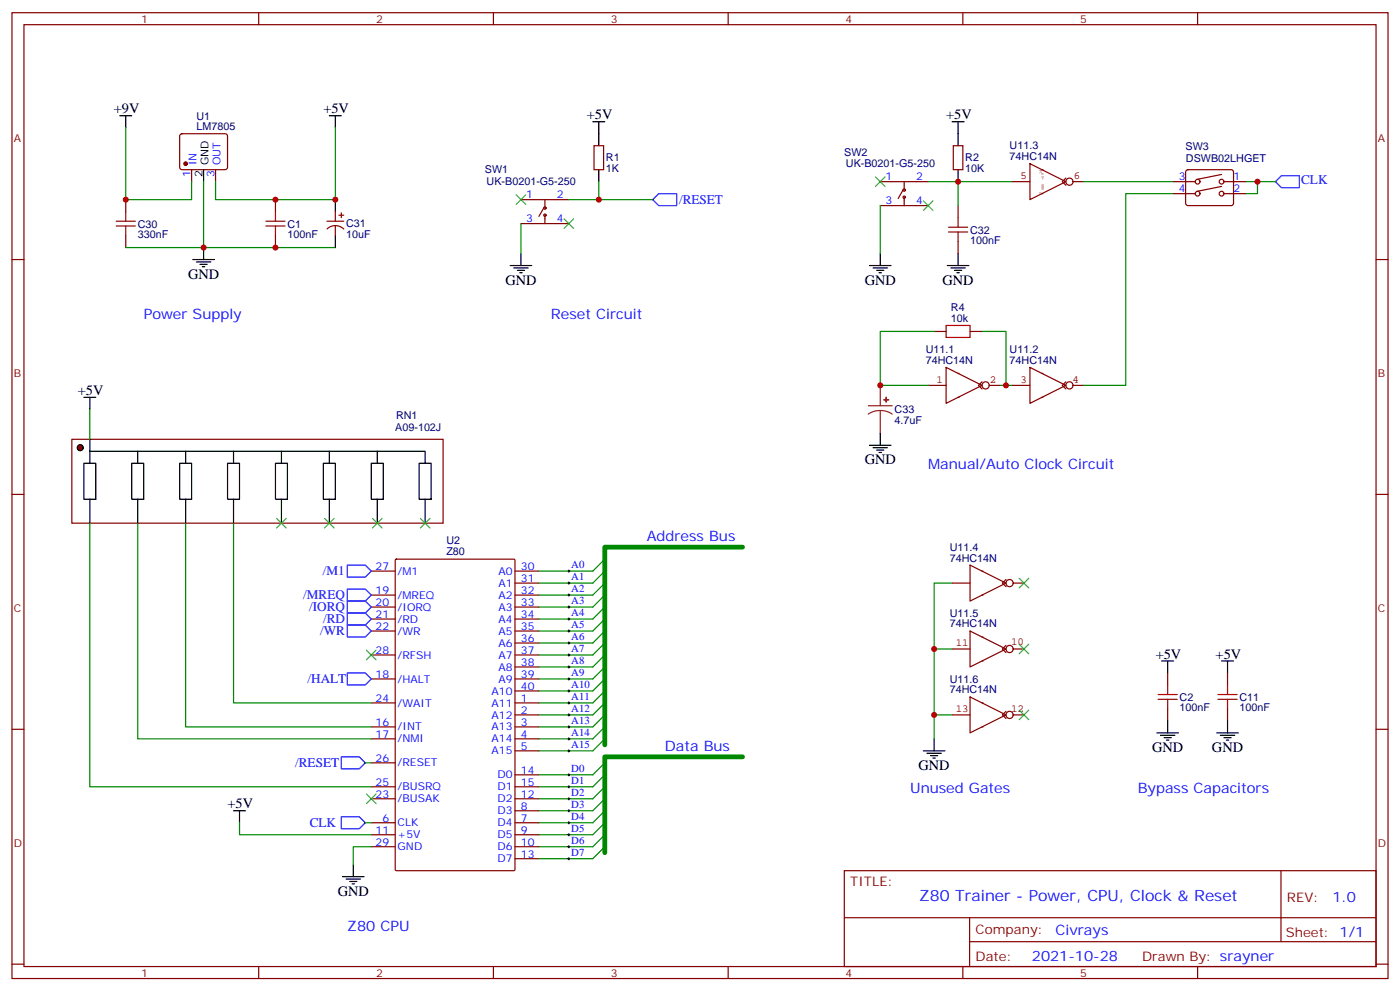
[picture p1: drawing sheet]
<svg xmlns="http://www.w3.org/2000/svg" width="412mm" height="292mm" viewBox="0 0 412 292" stroke-linecap="round" stroke-linejoin="round" font-family="sans-serif">
<g fill="none" stroke="#870000" stroke-width=".35">
<path d="M3.5 3.7h405.4v284.4h-405.4zM7.1 7.3h398.2v277.3h-398.2zM76.2 3.7v3.6M145.3 3.7v3.6M214.5 3.7v3.6M283.6 3.7v3.6M352.8 3.7v3.6M53.2 39.6l.4-.2h12.7l.5 .2 .2 .5v9.4l-.7 .5-13-.1-.4-.7v-9.1zM37 58.8v3.5M56.4 50v3.5M63.5 50v3.5M81.1 58.8v3.5"/>
<path d="M3.5 76.4h3.6M37 69.4v3.5M81.1 69.4v3.5M405.3 76.4h3.6M3.5 145.6h3.6M405.3 145.6h3.6M3.5 214.7h3.6M405.3 214.7h3.6M248.7 256.3h156.6v28.3h-156.6zM377.3 256.4v20.8M248.7 270.2h156.5M285.6 277.2h119.6"/>
<path d="M285.6 270.2v14.1M3.5 283.8h3.6M76.2 284.6v3.5M145.3 284.6v3.5M214.5 284.6v3.5M283.6 284.6v3.5M352.8 284.6v3.5M405.3 283.8h3.6"/>
</g>
<circle cx="54.7" cy="48.2" r=".53" fill="#870000" stroke="#870000" stroke-width=".35"/>
<path d="M35.3 34.1h3.5M37 34.1v3.5M60 50v3.5M56.8 76.4h6.3M57.9 77.1h4.2M58.9 77.8h2.1M59.6 78.5h.7M60 72.9v3.5" fill="none" stroke="#000" stroke-width=".35"/>
<path d="M34.2 66.5h5.7M34.2 65.1h5.7M37 62.3v2.8M37 66.5v2.9M78.3 66.5h5.7M78.3 65.1h5.7M81.1 62.3v2.8M81.1 66.5v2.9" fill="none" stroke="#a10000" stroke-width=".35"/>
<path d="M37 37.6v21.2h19.4v-5.3M60 53.5v19.4M63.5 53.5v5.3h35.3M37 72.9h61.8" fill="none" stroke="#008700" stroke-width=".35"/>
<path d="M278.7 108.2l10.6 5.3-10.6 5.2z" fill="none" stroke="#850000" stroke-width=".35"/>
<g fill="#850000">
<circle cx="282.2" cy="117" r=".18"/>
<circle cx="282.2" cy="109.9" r=".18"/>
</g>
<g fill="none" stroke="#850000" stroke-width=".35">
<path d="M273.4 113.5h5.3M289.3 112.4l-1.1 1.1 1.1 1M291.4 113.5h3.2M303.4 108.2l10.6 5.3-10.6 5.2z"/>
<circle cx="290.3" cy="113.5" r="1.06"/>
</g>
<g fill="#850000">
<circle cx="306.9" cy="117" r=".18"/>
<circle cx="306.9" cy="109.9" r=".18"/>
</g>
<g fill="none" stroke="#850000" stroke-width=".35">
<path d="M303.4 48.2l10.6 5.3-10.6 5.3zM298.1 113.5h5.3M314 112.4l-1.1 1.1 1.1 1M316.1 113.5h3.2"/>
<circle cx="315" cy="113.5" r="1.06"/>
</g>
<g fill="#850000">
<circle cx="306.9" cy="57" r=".18"/>
<circle cx="306.9" cy="50" r=".18"/>
</g>
<g fill="none" stroke="#850000" stroke-width=".35">
<path d="M298.1 53.5h5.3M314 52.4l-1.1 1.1 1.1 1M316.1 53.5h3.2M285.8 166.4l10.5 5.3-10.5 5.3z"/>
<circle cx="315" cy="53.5" r="1.06"/>
</g>
<g fill="#850000">
<circle cx="289.3" cy="175.2" r=".18"/>
<circle cx="289.3" cy="168.1" r=".18"/>
</g>
<g fill="none" stroke="#850000" stroke-width=".35">
<path d="M280.5 171.7h5.3M296.3 170.6l-1 1.1 1 1M298.4 171.7h3.2M285.8 185.8l10.5 5.3-10.5 5.3z"/>
<circle cx="297.4" cy="171.7" r="1.06"/>
</g>
<g fill="#850000">
<circle cx="289.3" cy="194.6" r=".18"/>
<circle cx="289.3" cy="187.5" r=".18"/>
</g>
<g fill="none" stroke="#850000" stroke-width=".35">
<path d="M280.5 191.1h5.3M296.3 190l-1 1.1 1 1M298.4 191.1h3.2M285.8 205.2l10.5 5.3-10.5 5.3z"/>
<circle cx="297.4" cy="191.1" r="1.06"/>
</g>
<g fill="#850000">
<circle cx="289.3" cy="214" r=".18"/>
<circle cx="289.3" cy="206.9" r=".18"/>
</g>
<g fill="none" stroke="#850000" stroke-width=".35">
<path d="M280.5 210.5h5.3M296.3 209.4l-1 1.1 1 1M298.4 210.5h3.2"/>
<circle cx="297.4" cy="210.5" r="1.06"/>
</g>
<g fill="none" stroke="#008700" stroke-width=".35">
<path d="M167.6 58.8h24.7M176.4 53.5v5.3M273.4 53.5h8.8v7M282.2 53.5h15.9M319.3 53.5h26.4M345.7 57h-14.1v56.5h-12.3M366.9 53.5h8.8M370.4 53.5v3.5h-3.5M153.5 65.8v8.8M259.3 60.5v14.1M275.2 97.6h-15.9v15.9h14.1M289.3 97.6h7v15.9"/>
<path d="M294.6 113.5h3.5M178.2 178.7l-3.6 3.5h-15.9M178.2 175.2l-3.6 3.5h-15.9M178.2 171.7l-3.6 3.5h-15.9M178.2 168.1l-3.6 3.6h-15.9M178.2 164.6l-3.6 3.5h-15.9M280.5 171.7h-5.3v45.8M178.2 199.9l-3.6 3.5h-15.9M178.2 196.4l-3.6 3.5h-15.9M178.2 192.8l-3.6 3.6h-15.9M178.2 189.3l-3.6 3.5h-15.9M178.2 185.8l-3.6 3.5h-15.9"/>
<path d="M178.2 182.2l-3.6 3.6h-15.9M275.2 191.1h5.3M178.2 206.9l-3.6 3.6h-15.9M178.2 217.5l-3.6 3.6h-15.9M178.2 214l-3.6 3.5h-15.9M178.2 210.5l-3.6 3.5h-15.9M178.2 203.4l-3.6 3.5h-15.9M275.2 210.5h5.3M107.6 224.6h1.8M178.2 238.7l-3.6 3.5h-15.9M178.2 224.6l-3.6 3.5h-15.9M178.2 228.1l-3.6 3.5h-15.9"/>
<path d="M178.2 231.6l-3.6 3.6h-15.9M178.2 235.2l-3.6 3.5h-15.9M107.6 242.2h1.8M109.4 249.3h-5.3v5.3M178.2 242.2l-3.6 3.5h-15.9M178.2 245.7l-3.6 3.6h-15.9M178.2 249.3l-3.6 3.5h-15.9"/>
</g>
<g fill="none" stroke="#a10000" stroke-width=".35">
<path d="M279.4 66.9h5.6M279.4 68.3h5.6M282.2 64.1v2.8M282.2 68.3v2.8M278.7 95.8h7.1v3.5h-7.1zM341.1 204.5h5.7M341.1 205.9h5.7M344 201.6v2.9M344 205.9v2.8M358.8 204.5h5.6M358.8 205.9h5.6M361.6 201.6v2.9"/>
<path d="M361.6 205.9v2.8"/>
</g>
<g fill="none" stroke="#870000" stroke-width=".35">
<path d="M153.5 58.8h14.1M160.5 58.8v2.4M175 42.9h2.8v7.1h-2.8zM259.3 53.5h14.1M266 56l-1.4 2.4M266.3 53.5v2.5M266.3 58.1v2.4M280.8 42.9h2.8v7.1h-2.8zM345.7 53.5h6.4M345.7 57h6.4M349.5 50.2l.5-.2h12.7l.5 .2 .2 .5-.1 9.4-.6 .4h-13l-.5-.7v-9.1zM359.8 54.9l-7 1.4"/>
<path d="M359.8 51.4l-7 1.4M360.5 53.5h6.4M360.5 57h6.4M153.5 65.8h14.1M160.2 61.2l-1.5 2.5M160.5 63.4v2.4M259.3 60.5h14.1M282.2 60.5v3.6M282.2 71.1v3.5M275.2 97.6h3.5M285.8 97.6h3.5M21.2 129.3h109.3v24.7h-109.3z"/>
<path d="M109.4 175.2h7M109.4 178.7h7M109.4 168.1h7M116.5 164.8l.3-.2h34.5l.3 .2 .1 91.2-.2 .3h-34.7l-.3-.2zM151.7 175.2h7M151.7 178.7h7M151.7 168.1h7M151.7 171.7h7M109.4 199.9h7M109.4 182.2h7M109.4 185.8h7M109.4 192.8h7"/>
<path d="M151.7 199.9h7M151.7 182.2h7M151.7 185.8h7M151.7 192.8h7M151.7 189.3h7M151.7 196.4h7M344 198.1v3.5M361.6 198.1v3.5M109.4 206.9h7M109.4 214h7M109.4 217.5h7M151.7 206.9h7"/>
<path d="M151.7 210.5h7M151.7 214h7M151.7 217.5h7M151.7 203.4h7M344 208.7v3.5M361.6 208.7v3.5M109.4 235.2h7M109.4 231.6h7M109.4 224.6h7M151.7 221.1h7M151.7 238.7h7M151.7 235.2h7"/>
<path d="M151.7 228.1h7M151.7 231.6h7M109.4 242.2h7M109.4 245.7h7M109.4 249.3h7M151.7 242.2h7M151.7 245.7h7M151.7 249.3h7M151.7 252.8h7"/>
<circle cx="266.3" cy="56" r=".35"/>
<circle cx="266.3" cy="58.1" r=".35"/>
<circle cx="352.8" cy="57" r=".71"/>
<circle cx="352.8" cy="53.5" r=".71"/>
<circle cx="359.8" cy="53.5" r=".71"/>
<circle cx="359.8" cy="57" r=".71"/>
<circle cx="160.5" cy="63.4" r=".35"/>
<circle cx="160.5" cy="61.2" r=".35"/>
</g>
<g fill="none" stroke="#000" stroke-width=".35">
<path d="M174.6 35.8h3.6M176.4 35.8v7.1M280.5 35.8h3.5M282.2 35.8v7.1M176.4 50v3.5M282.2 50v3.5M150.3 78.2h6.3M151.3 78.9h4.3M152.4 79.6h2.1M153.5 74.6v3.6M256.1 78.2h6.4M257.2 78.9h4.2"/>
<path d="M258.2 79.6h2.1M259.3 74.6v3.6M279 78.2h6.4M280.1 78.9h4.2M281.2 79.6h2.1M282.2 74.6v3.6M153.1 80.3h.7M258.9 80.3h.7M281.9 80.3h.7M24.7 136.4h3.5v10.6h-3.5zM26.5 132.9h98.7v3.5M26.5 129.3v7.1"/>
<path d="M38.8 136.4h3.5v10.6h-3.5zM40.6 132.9v3.5M52.9 136.4h3.5v10.6h-3.5zM54.7 132.9v3.5M67 136.4h3.6v10.6h-3.6zM68.8 132.9v3.5M81.1 136.4h3.6v10.6h-3.6zM82.9 132.9v3.5M95.2 136.4h3.6v10.6h-3.6zM97 132.9v3.5M109.4 136.4h3.5v10.6h-3.5zM111.1 132.9v3.5"/>
<path d="M123.5 136.4h3.5v10.6h-3.5zM256.1 131.1h6.4M257.2 131.8h4.2M258.2 132.5h2.1M258.9 133.2h.7M259.3 127.6v3.5M26.5 147v7M40.6 147v7M54.7 147v7M68.8 147v7M82.9 147v7M97 147v7"/>
<path d="M111.1 147v7M125.2 147v7M342.2 194.6h3.5M344 194.6v3.5M359.8 194.6h3.6M361.6 194.6v3.5M275.2 217.5v3.6M340.8 215.8h6.3M341.8 216.5h4.3M342.9 217.2h2.1M343.6 217.9h.7M344 212.2v3.6"/>
<path d="M358.4 215.8h6.4M359.5 216.5h4.2M360.5 217.2h2.2M361.2 217.9h.7M361.6 212.2v3.6M272 221.1h6.3M273 221.8h4.3M274.1 222.5h2.1M274.8 223.2h.7M100.9 258.1h6.3M102 258.8h4.2M103 259.5h2.1"/>
<path d="M104.1 254.6v3.5M103.7 260.2h.7"/>
</g>
<g fill="#8c2424" stroke="#8c2424" stroke-width=".35">
<path d="M261 117l.1 1.4z"/>
<path d="M260.3 117.7h1.5z"/>
</g>
<path d="M255.8 119.5h7M259.3 113.5v6M259.3 120.9l1.8 .2 1.7 .8M259.3 120.9l-1.9 .2-1.6 .8M259.3 120.9v6.7" fill="none" stroke="#8c2424" stroke-width=".35"/>
<path d="M192.3 58.8l1.7-1.8h5.3v3.5h-5.3zM377.5 51.7h5.3v3.5h-5.3l-1.8-1.7zM102.3 166.4h5.3l1.8 1.7-1.8 1.8h-5.3zM102.3 173.4h5.3l1.8 1.8-1.8 1.8h-5.3zM102.3 177h5.3l1.8 1.7-1.8 1.8h-5.3zM102.3 180.5h5.3l1.8 1.7-1.8 1.8h-5.3zM102.3 184h5.3l1.8 1.8-1.8 1.7h-5.3zM102.3 198.1h5.3l1.8 1.8-1.8 1.7h-5.3zM100.5 222.8h5.3l1.8 1.8-1.8 1.7h-5.3zM100.5 240.5h5.3l1.8 1.7-1.8 1.8h-5.3z" fill="none" stroke="#00f" stroke-width=".35"/>
<g fill="none" stroke="#3c3" stroke-width=".35">
<path d="M152 57.4l2.9 2.8M154.9 57.4l-2.9 2.8M257.9 52.1l2.8 2.8M260.7 52.1l-2.8 2.8M272 59.1l2.8 2.8M274.8 59.1l-2.8 2.8M166.2 64.4l2.8 2.8M169 64.4l-2.8 2.8M300.2 170.3l2.8 2.8M303 170.3l-2.8 2.8M107.9 191.4l2.9 2.8M110.8 191.4l-2.9 2.8"/>
<path d="M300.2 189.7l2.8 2.8M303 189.7l-2.8 2.8M300.2 209.1l2.8 2.8M303 209.1l-2.8 2.8M107.9 233.8l2.9 2.8M110.8 233.8l-2.9 2.8"/>
</g>
<path d="M218.7 161.1h-40.5v58.2M218.7 222.8h-40.5v28.2" fill="none" stroke="#008700" stroke-width="1.4"/>
<g fill="none" stroke="#000" stroke-width=".29">
<path d="M167.2 168.1h.7M167.2 171.7h.7M167.2 175.2h.7M167.2 178.7h.7M167.6 167.8v.7M167.6 171.3v.7M167.6 174.8v.7M167.6 178.4v.7M167.2 182.2h.7M167.2 185.8h.7M167.2 189.3h.7M167.2 192.8h.7"/>
<path d="M167.2 196.4h.7M167.2 199.9h.7M167.6 181.9v.7M167.6 185.4v.7M167.6 188.9v.8M167.6 192.5v.7M167.6 196v.7M167.6 199.5v.7M167.2 217.5h.7M167.2 203.4h.7M167.2 206.9h.7M167.2 210.5h.7"/>
<path d="M167.2 214h.7M167.6 203.1v.7M167.6 206.6v.7M167.6 210.1v.7M167.6 213.6v.7M167.6 217.2v.7M167.2 221.1h.7M167.6 220.7v.7"/>
</g>
<circle cx="23.6" cy="131.8" r=".88" fill="#870000" stroke="#000" stroke-width=".35"/>
<path d="M97 34.1h3.5M98.8 34.1v3.5M98.8 58.8v3.5M98.8 69.4v3.5M24.7 117h3.5M26.5 117v3.5M68.8 238.7h3.5M70.6 238.7v3.5" fill="none" stroke="#000" stroke-width=".35"/>
<path d="M98.8 37.6v21.2M26.5 120.5v8.8M26.5 154v77.6h82.9M40.6 154v63.5h68.8M54.7 154v60h54.7M68.8 154v52.9h40.6M70.6 242.2v3.5h38.8" fill="none" stroke="#008700" stroke-width=".35"/>
<g fill="none" stroke="#000" stroke-width=".29">
<path d="M167.2 228.1h.7M167.2 231.6h.7M167.2 235.2h.7M167.2 238.7h.7M167.6 227.8v.7M167.6 231.3v.7M167.6 234.8v.7M167.6 238.3v.7M167.2 242.2h.7M167.2 245.7h.7M167.2 249.3h.7M167.2 252.8h.7"/>
<path d="M167.6 241.9v.7M167.6 245.4v.7M167.6 248.9v.7M167.6 252.4v.8"/>
</g>
<path d="M81.5 152.6l2.8 2.8M84.3 152.6l-2.8 2.8M95.6 152.6l2.8 2.8M98.4 152.6l-2.8 2.8M109.7 152.6l2.8 2.8M112.5 152.6l-2.8 2.8M123.8 152.6l2.8 2.8M126.6 152.6l-2.8 2.8" fill="none" stroke="#3c3" stroke-width=".35"/>
<path d="M96.3 65.1h4.9M96.3 67.4a3.5 3.5 0 0 1 5 0M98.8 62.3v2.8M98.8 66.5v2.9M99.8 63.4h1.4M100.5 62.7v1.4" fill="none" stroke="#870000" stroke-width=".35"/>
<g fill="#c00">
<circle cx="37" cy="58.8" r=".88"/>
<circle cx="259.3" cy="113.5" r=".88"/>
<circle cx="282.2" cy="53.5" r=".88"/>
<circle cx="370.4" cy="53.5" r=".88"/>
<circle cx="275.2" cy="210.5" r=".88"/>
<circle cx="275.2" cy="191.1" r=".88"/>
<circle cx="176.4" cy="58.8" r=".88"/>
<circle cx="296.3" cy="113.5" r=".88"/>
<circle cx="81.1" cy="58.8" r=".88"/>
<circle cx="98.8" cy="58.8" r=".88"/>
<circle cx="81.1" cy="72.9" r=".88"/>
<circle cx="60" cy="72.9" r=".88"/>
</g>
<text font-size="4.6" fill="#00f" x="270.8" y="265.4">Z80 Trainer - Power, CPU, Clock &amp; Reset</text>
<g font-size="4.2">
<text x="33.5" y="33.4">+9V</text>
<text x="95.2" y="33.4">+5V</text>
<text x="172.9" y="35.1">+5V</text>
<text x="278.7" y="35.1">+5V</text>
<text x="55.4" y="82.1">GND</text>
<text x="148.9" y="83.8">GND</text>
<text x="254.7" y="83.8">GND</text>
<text x="277.6" y="83.8">GND</text>
<text x="22.9" y="116.3">+5V</text>
<text x="254.7" y="136.7">GND</text>
<text x="340.4" y="193.9">+5V</text>
<text x="358.1" y="193.9">+5V</text>
<text x="339.4" y="221.4">GND</text>
<text x="357" y="221.4">GND</text>
<text x="270.6" y="226.7">GND</text>
<text x="67" y="238">+5V</text>
<text x="99.5" y="263.7">GND</text>
</g>
<g font-size="4.2" fill="#00f">
<text x="42.3" y="94.1">Power Supply</text>
<text x="162.3" y="94.1">Reset Circuit</text>
<text x="273.4" y="138.1">Manual/Auto Clock Circuit</text>
<text x="190.5" y="159.3">Address Bus</text>
<text x="195.8" y="221.1">Data Bus</text>
<text x="268.1" y="233.4">Unused Gates</text>
<text x="335.1" y="233.4">Bypass Capacitors</text>
<text x="392.5" y="265.6">1.0</text>
<text x="102.3" y="274">Z80 CPU</text>
<text x="310.9" y="275.2">Civrays</text>
<text x="304" y="283">2021-10-28</text>
</g>
<g font-size="3.9" fill="#00f">
<text x="200" y="59.9">/RESET</text>
<text x="383.3" y="54.3">CLK</text>
<text x="95.1" y="169.4">/M1</text>
<text x="89.3" y="176.5">/MREQ</text>
<text x="91.1" y="180">/IORQ</text>
<text x="95.2" y="183.5">/RD</text>
<text x="94.3" y="187">/WR</text>
<text x="90.6" y="201.2">/HALT</text>
<text x="87" y="225.8">/RESET</text>
<text x="91.3" y="243.5">CLK</text>
</g>
<g font-size="3.9" fill="#800">
<text x="250.5" y="260.9">TITLE:</text>
<text x="379.1" y="265.6">REV:</text>
<text x="287.4" y="275.1">Company:</text>
<text x="378.7" y="275.7">Sheet: 1/1</text>
<text x="287.4" y="282.8">Date:</text>
<text x="336.4" y="282.9">Drawn By: srayner</text>
</g>
<g font-size="3.2" fill="#800">
<text x="41.6" y="6.7">1</text>
<text x="110.8" y="6.7">2</text>
<text x="179.9" y="6.7">3</text>
<text x="249.1" y="6.7">4</text>
<text x="318.2" y="6.7">5</text>
<text x="4.1" y="41.8">A</text>
<text x="405.9" y="41.8">A</text>
<text x="4.1" y="111">B</text>
<text x="405.9" y="111">B</text>
<text x="4.1" y="180.1">C</text>
<text x="405.9" y="180.1">C</text>
<text x="4.1" y="249.3">D</text>
<text x="405.9" y="249.3">D</text>
<text x="41.6" y="287.5">1</text>
<text x="110.8" y="287.5">2</text>
<text x="179.9" y="287.5">3</text>
<text x="249.1" y="287.5">4</text>
<text x="318.2" y="287.5">5</text>
</g>
<g font-size="3.2" fill="#000080">
<text x="57.9" y="35.3">U1</text>
<text x="57.9" y="38.3">LM7805</text>
<text x="178.5" y="47.5">R1</text>
<text x="248.7" y="45.8">SW2</text>
<text x="284.3" y="47.5">R2</text>
<text x="297.4" y="47.1">74HC14N</text>
<text x="297.4" y="44">U11.3</text>
<text x="349.2" y="44">SW3</text>
<text x="349.3" y="47.6">DSWB02LHGET</text>
<text x="142.8" y="51.1">SW1</text>
<text x="178.5" y="50.7">1K</text>
<text x="249.2" y="49.3">UK-B0201-G5-250</text>
<text x="284.3" y="50.7">10K</text>
<text x="143.3" y="54.6">UK-B0201-G5-250</text>
<text x="40.6" y="70.1">330nF</text>
<text x="40.6" y="67">C30</text>
<text x="84.7" y="70.1">100nF</text>
<text x="84.7" y="67">C1</text>
<text x="102" y="70.1">10uF</text>
<text x="102" y="66.9">C31</text>
<text x="285.8" y="71.8">100nF</text>
<text x="285.8" y="68.8">C32</text>
<text x="280.1" y="94.8">10k</text>
<text x="280.1" y="91.6">R4</text>
<text x="272.7" y="107.1">74HC14N</text>
<text x="272.7" y="103.9">U11.1</text>
<text x="297.4" y="107.1">74HC14N</text>
<text x="297.4" y="103.9">U11.2</text>
<text x="116.6" y="123.5">RN1</text>
<text x="263.5" y="124.8">4.7uF</text>
<text x="263.5" y="121.6">C33</text>
<text x="116.4" y="127">A09-102J</text>
<text x="131.5" y="160.2">U2</text>
<text x="131.5" y="163.4">Z80</text>
<text x="279.8" y="165.3">74HC14N</text>
<text x="279.8" y="162.1">U11.4</text>
<text x="279.8" y="184.7">74HC14N</text>
<text x="279.8" y="181.5">U11.5</text>
<text x="279.8" y="200.9">U11.6</text>
<text x="279.8" y="204.1">74HC14N</text>
<text x="347.5" y="209.4">100nF</text>
<text x="347.5" y="206.4">C2</text>
<text x="365.1" y="209.4">100nF</text>
<text x="365.1" y="206.4">C11</text>
</g>
<g font-size="3.2" fill="#00f">
<text x="56.1" y="52.1" transform="rotate(-90 56.1 52.1)">1</text>
<text x="57.9" y="48.6" transform="rotate(-90 57.9 48.6)">IN</text>
<text x="63.1" y="52.1" transform="rotate(-90 63.1 52.1)">3</text>
<text x="64.9" y="48.6" transform="rotate(-90 64.9 48.6)">OUT</text>
<text x="260.8" y="53.1">1</text>
<text x="269.9" y="53.1">2</text>
<text x="347.2" y="53.1">3</text>
<text x="363.4" y="53.1">1</text>
<text x="155" y="58.4">1</text>
<text x="164" y="58.4">2</text>
<text x="347.2" y="56.7">4</text>
<text x="363.4" y="56.7">2</text>
<text x="155" y="65.5">3</text>
<text x="164" y="65.5">4</text>
<text x="260.8" y="60.2">3</text>
<text x="269.9" y="60.2">4</text>
<text x="110.6" y="167.8">27</text>
<text x="153.5" y="167.8">30</text>
<text x="168.3" y="167.3">A0</text>
<text x="117.1" y="169.2">/M1</text>
<text x="146.8" y="169.2">A0</text>
<text x="146.8" y="172.7">A1</text>
<text x="153.5" y="171.3">31</text>
<text x="168.3" y="170.8">A1</text>
<text x="110.6" y="174.8">19</text>
<text x="110.6" y="178.4">20</text>
<text x="117.1" y="176.2">/MREQ</text>
<text x="117.1" y="179.8">/IORQ</text>
<text x="146.8" y="176.2">A2</text>
<text x="146.8" y="179.8">A3</text>
<text x="153.5" y="174.8">32</text>
<text x="153.5" y="178.4">33</text>
<text x="168.3" y="174.3">A2</text>
<text x="168.3" y="177.8">A3</text>
<text x="110.6" y="181.9">21</text>
<text x="110.6" y="185.4">22</text>
<text x="117.1" y="183.3">/RD</text>
<text x="146.8" y="183.3">A4</text>
<text x="153.5" y="181.9">34</text>
<text x="153.5" y="185.4">35</text>
<text x="168.3" y="181.4">A4</text>
<text x="168.3" y="184.9">A5</text>
<text x="117.1" y="186.8">/WR</text>
<text x="146.8" y="186.8">A5</text>
<text x="146.8" y="190.4">A6</text>
<text x="153.5" y="188.9">36</text>
<text x="168.3" y="188.4">A6</text>
<text x="168.3" y="191.9">A7</text>
<text x="110.6" y="192.5">28</text>
<text x="117.1" y="193.9">/RFSH</text>
<text x="146.8" y="193.9">A7</text>
<text x="146.8" y="197.4">A8</text>
<text x="153.5" y="192.5">37</text>
<text x="153.5" y="196">38</text>
<text x="168.3" y="195.5">A8</text>
<text x="110.6" y="199.5">18</text>
<text x="117.1" y="200.9">/HALT</text>
<text x="146.8" y="200.9">A9</text>
<text x="153.5" y="199.5">39</text>
<text x="153.5" y="203.1">40</text>
<text x="168.3" y="199">A9</text>
<text x="168.3" y="202.5">A10</text>
<text x="110.6" y="206.6">24</text>
<text x="117.1" y="208">/WAIT</text>
<text x="144.8" y="208">A11</text>
<text x="144.8" y="204.5">A10</text>
<text x="153.5" y="206.6">1</text>
<text x="168.3" y="206.1">A11</text>
<text x="168.3" y="209.6">A12</text>
<text x="110.6" y="213.6">16</text>
<text x="117.1" y="215.1">/INT</text>
<text x="144.8" y="211.5">A12</text>
<text x="144.8" y="215.1">A13</text>
<text x="153.5" y="210.1">2</text>
<text x="153.5" y="213.6">3</text>
<text x="168.3" y="213.1">A13</text>
<text x="110.6" y="217.2">17</text>
<text x="117.1" y="218.6">/NMI</text>
<text x="144.8" y="218.6">A14</text>
<text x="153.5" y="217.2">4</text>
<text x="153.5" y="220.7">5</text>
<text x="168.3" y="220.2">A15</text>
<text x="168.3" y="216.6">A14</text>
<text x="110.6" y="224.2">26</text>
<text x="117.1" y="225.6">/RESET</text>
<text x="144.8" y="222.1">A15</text>
<text x="153.5" y="227.8">14</text>
<text x="168.3" y="227.2">D0</text>
<text x="110.6" y="231.3">25</text>
<text x="117.1" y="232.7">/BUSRQ</text>
<text x="146.5" y="229.2">D0</text>
<text x="146.5" y="232.7">D1</text>
<text x="153.5" y="231.3">15</text>
<text x="168.3" y="230.8">D1</text>
<text x="110.6" y="234.8">23</text>
<text x="117.1" y="236.2">/BUSAK</text>
<text x="146.5" y="239.7">D3</text>
<text x="146.5" y="236.2">D2</text>
<text x="153.5" y="238.3">8</text>
<text x="153.5" y="234.8">12</text>
<text x="168.3" y="234.3">D2</text>
<text x="168.3" y="237.8">D3</text>
<text x="110.6" y="245.4">11</text>
<text x="112.6" y="241.9">6</text>
<text x="117.1" y="243.3">CLK</text>
<text x="146.5" y="243.3">D4</text>
<text x="153.5" y="241.9">7</text>
<text x="153.5" y="245.4">9</text>
<text x="168.3" y="241.3">D4</text>
<text x="168.3" y="244.9">D5</text>
<text x="110.6" y="248.9">29</text>
<text x="117.1" y="246.8">+5V</text>
<text x="117.1" y="250.3">GND</text>
<text x="146.5" y="246.8">D5</text>
<text x="146.5" y="250.3">D6</text>
<text x="153.5" y="248.9">10</text>
<text x="168.3" y="248.4">D6</text>
<text x="168.3" y="251.9">D7</text>
<text x="146.5" y="253.9">D7</text>
<text x="153.5" y="252.4">13</text>
</g>
<g font-size="3.2">
<text x="59.6" y="52.1" transform="rotate(-90 59.6 52.1)">2</text>
<text x="61.4" y="48.6" transform="rotate(-90 61.4 48.6)">GND</text>
</g>
<g font-size="3.2" fill="#840000">
<text x="300.6" y="52.7">5</text>
<text x="316.3" y="52.7">6</text>
<text x="275.9" y="112.7">1</text>
<text x="291.6" y="112.7">2</text>
<text x="300.6" y="112.7">3</text>
<text x="315.9" y="112.7">4</text>
<text x="281.5" y="190.3">11</text>
<text x="297.8" y="190">10</text>
<text x="281.5" y="209.7">13</text>
<text x="297.8" y="209.7">12</text>
</g>
<g font-size="1.1" fill="#840000">
<text x="306.9" y="51.2" transform="rotate(-90 306.9 51.2)">14</text>
<text x="307.4" y="52.9" transform="rotate(-90 307.4 52.9)">+5V</text>
<text x="306.9" y="57" transform="rotate(-90 306.9 57)">7</text>
<text x="307.4" y="56" transform="rotate(-90 307.4 56)">GND</text>
</g>
</svg>
